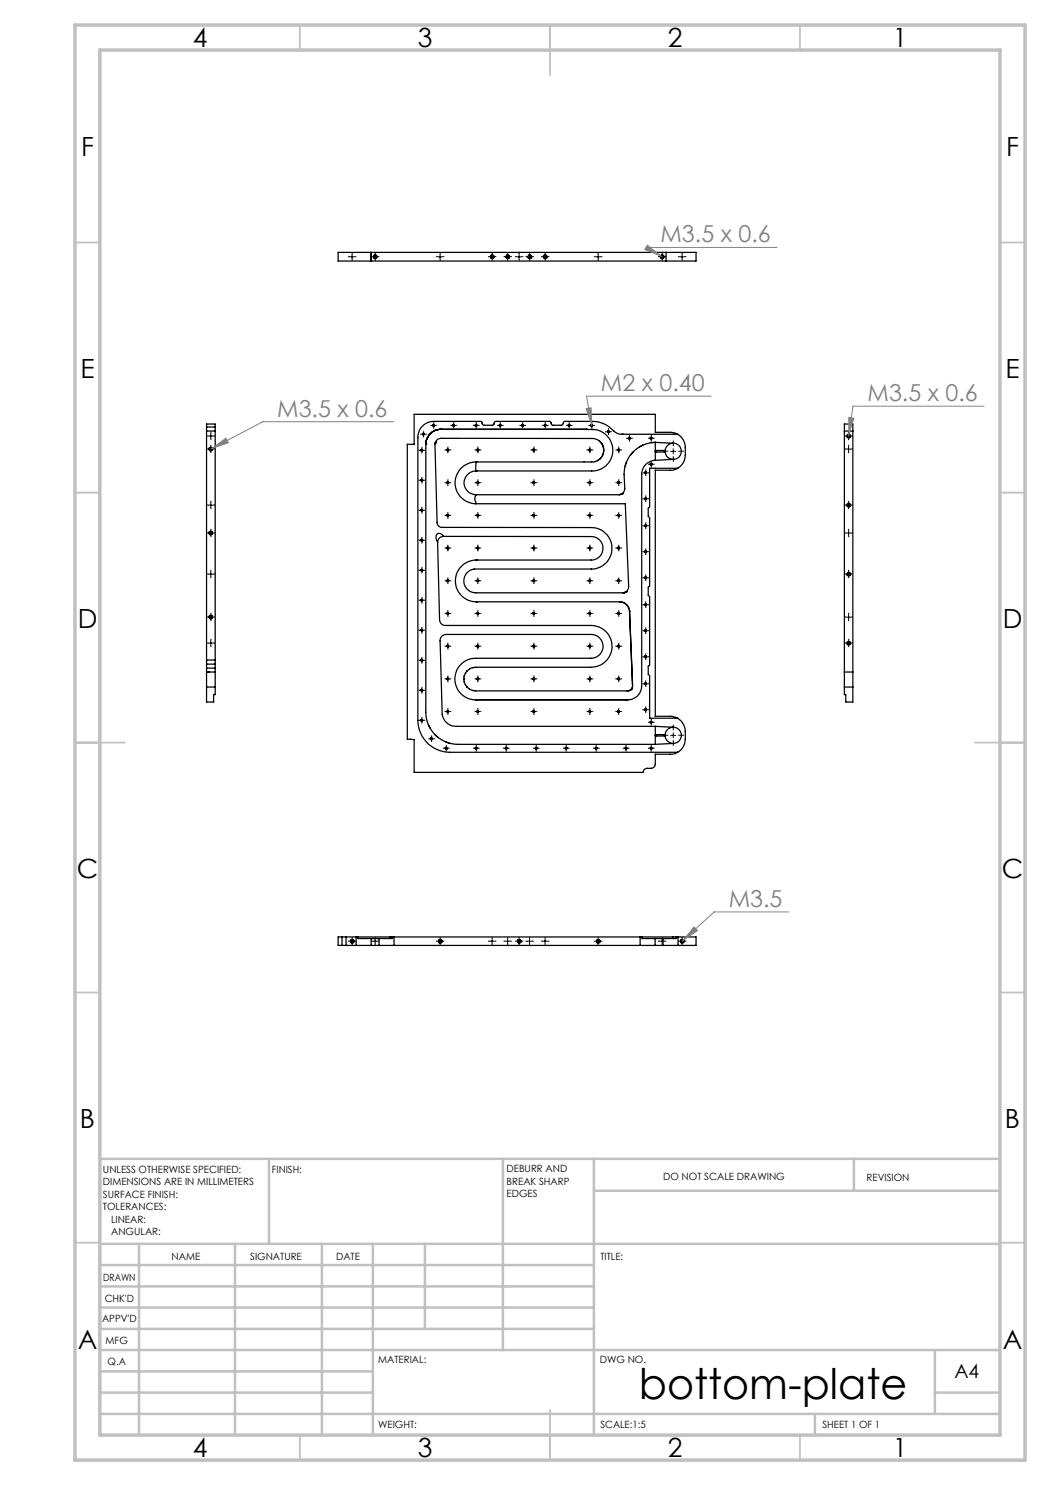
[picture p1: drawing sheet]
<svg xmlns="http://www.w3.org/2000/svg" width="210mm" height="297mm" viewBox="0 0 210 297" stroke-linecap="round" stroke-linejoin="round" font-family="sans-serif">
<g fill="none" stroke="#000" stroke-width=".25">
<path d="M67.6 50.5h71.6v1.7h-71.6zM74.2 50.5v1.7M74.9 51a.34 .34 0 0 1 .4 .2 .34 .34 0 0 1-.1 .4 .34 .34 0 0 1-.5-.1M74.9 51a.36 .36 0 0 1 .5 .2 .36 .36 0 0 1-.2 .5 .36 .36 0 0 1-.5-.2M74.9 51l-.2 .3v.2M98.2 51a.33 .33 0 0 1 .5 .2 .33 .33 0 0 1-.1 .4 .33 .33 0 0 1-.5-.1M98.2 51a.37 .37 0 0 1 .6 .1 .37 .37 0 0 1-.1 .6 .37 .37 0 0 1-.6-.2M98.2 51l-.1 .3v.2M101.4 51a.33 .33 0 0 1 .4 .2 .33 .33 0 0 1-.1 .4 .33 .33 0 0 1-.5-.1M105.8 51a.34 .34 0 0 1 .4 .2 .34 .34 0 0 1-.1 .4 .34 .34 0 0 1-.5-.1M105.8 51a.36 .36 0 0 1 .5 .2 .36 .36 0 0 1-.2 .5 .36 .36 0 0 1-.5-.2M105.8 51l-.2 .3v.2"/>
<path d="M108.9 51a.34 .34 0 0 1 .4 .2 .34 .34 0 0 1-.1 .4 .34 .34 0 0 1-.5-.1M108.9 51a.36 .36 0 0 1 .5 .2 .36 .36 0 0 1-.2 .5 .36 .36 0 0 1-.5-.2M108.9 51l-.2 .3v.2M132.3 51a.33 .33 0 0 1 .4 .2 .33 .33 0 0 1-.1 .4 .33 .33 0 0 1-.5-.1M133.2 50.5v1.7M41.3 86.2h1.7M41.3 85.4h1.7M42.5 89.7a.33 .33 0 0 0-.5-.2 .33 .33 0 0 0-.1 .5 .33 .33 0 0 0 .4 .1M42.5 89.6a.36 .36 0 0 0-.5-.1 .36 .36 0 0 0-.2 .5 .36 .36 0 0 0 .5 .1M42.5 89.6l-.2 .5M84.4 90.2h.1M84.4 96.2h.1"/>
<path d="M84.5 90.1a.19 .19 0 0 0-.2-.2 .19 .19 0 0 0-.1 .2 .19 .19 0 0 0 .2 .1M84.5 90.1a.17 .17 0 0 0-.2-.2 .17 .17 0 0 0-.1 .2 .17 .17 0 0 0 .2 .1M84.5 96.1v-.2a.18 .18 0 0 0-.3 .1 .18 .18 0 0 0 .2 .2M84.5 96.1v-.1a.17 .17 0 0 0-.3 0 .17 .17 0 0 0 .2 .2M84.5 90.1l-.1 .1M84.5 96.1l-.1 .1M84.7 87h.1M84.9 86.9a.18 .18 0 0 0-.2-.3 .18 .18 0 0 0-.2 .2 .18 .18 0 0 0 .2 .2M84.9 86.9a.17 .17 0 0 0-.2-.2 .17 .17 0 0 0-.2 .1 .17 .17 0 0 0 .2 .2M84.9 86.9l-.2 .1M85.2 88.9v53.5a6.4 6.4 0 0 0 6.4 6.5h39.5M85.2 88.9h.1"/>
<path d="M85.2 88.5v.4M85.3 88.1l-.1 .4M85.4 87.7l-.1 .4M85.6 87.3l-.2 .4M85.8 87l-.2 .3M86 86.7l-.2 .3M86.7 86.3l-.7 .4M86.8 85.2h.1M86.9 85.1a.18 .18 0 0 0-.2-.2 .18 .18 0 0 0-.2 .2 .18 .18 0 0 0 .2 .2M86.9 85.1v-.1a.17 .17 0 0 0-.3 0 .17 .17 0 0 0 .1 .3M86.9 85.1l-.2 .2M87 86.1l-.3 .2"/>
<path d="M87 88.6h.1M87 88.7v.1M87.1 88.4h.1M87.4 86l-.4 .1M87.8 85.9l-.4 .1M88.2 85.9a3 3 0 0 0-3 3M88.2 85.9h.1M88.2 85.9h-.4M88.2 85.9h29.1M89.6 96.7h.1M89.6 90.1v.1M89.7 96.6a.19 .19 0 0 0-.1-.3 .19 .19 0 0 0-.2 .2 .19 .19 0 0 0 .2 .2"/>
<path d="M89.7 96.6a.17 .17 0 0 0-.1-.2 .17 .17 0 0 0-.2 .1 .17 .17 0 0 0 .2 .2M89.7 90v-.2a.18 .18 0 0 0-.3 .1 .18 .18 0 0 0 .2 .3M89.7 90a.16 .16 0 0 0-.2-.1 .16 .16 0 0 0-.1 .1 .16 .16 0 0 0 .2 .2M89.7 90l-.1 .2M89.7 96.6l-.1 .1M90.8 85.2h.1M90.9 85.1l-.1-.2a.18 .18 0 0 0-.2 .1 .18 .18 0 0 0 .1 .3M90.9 85.1v-.1a.16 .16 0 0 0-.3 0 .16 .16 0 0 0 .1 .3M90.9 85.1l-.2 .2M95.2 92.4v1.8M95.2 99l-.2 .7 .2 1M95.2 94.2h.1"/>
<path d="M95.2 92.4h23.2a2.35 2.35 0 0 0 2.3-2.4 2.35 2.35 0 0 0-2.4-2.3h-30.1a1.27 1.27 0 0 0-1.2 1.2l.4 15.6a.96 .96 0 0 0 1 1h29.9a4.1 4.1 0 0 1 4.1 4.2 4.1 4.1 0 0 1-4.1 4.1h-23.5a2.39 2.39 0 0 0-2 2.5 2.39 2.39 0 0 0 2.3 2.3h29.4a1.21 1.21 0 0 0 1.2-1.3l-.6-16.6h-29.9M95.2 92.4h.1M95.2 92.4a4.2 4.2 0 0 0-4.2 4.2 4.2 4.2 0 0 0 4.2 4.1M95.2 85.2h.1M95.4 85.1l-.1-.2a.18 .18 0 0 0-.3 .1 .18 .18 0 0 0 .2 .3M95.4 85.1v-.1a.17 .17 0 0 0-.3 0 .17 .17 0 0 0 .1 .3M95.4 85.1l-.2 .2M95.6 96.7h.1M95.6 90.1v.1M95.7 96.6a.18 .18 0 0 0-.1-.3 .18 .18 0 0 0-.2 .2 .18 .18 0 0 0 .2 .2M95.7 96.6a.17 .17 0 0 0-.1-.2 .17 .17 0 0 0-.2 .1 .17 .17 0 0 0 .2 .2M95.7 90v-.2a.18 .18 0 0 0-.3 .1 .18 .18 0 0 0 .2 .3"/>
<path d="M95.7 90a.16 .16 0 0 0-.2-.1 .16 .16 0 0 0-.1 .1 .16 .16 0 0 0 .2 .2M95.7 96.6l-.1 .1M95.7 90l-.1 .2M100.1 85.2h.1M100.2 85.1a.18 .18 0 0 0-.2-.2 .18 .18 0 0 0-.2 .2 .18 .18 0 0 0 .2 .2M100.2 85.1v-.1a.16 .16 0 0 0-.3 0 .16 .16 0 0 0 .1 .3M100.2 85.1l-.2 .2M104.6 85.2h.1M104.7 85.1a.18 .18 0 0 0-.2-.2 .18 .18 0 0 0-.1 .2 .18 .18 0 0 0 .1 .2M104.7 85.1v-.1a.17 .17 0 0 0-.3 0 .17 .17 0 0 0 .1 .3M104.7 85.1l-.2 .2M106.8 96.7h.1"/>
<path d="M106.9 90.1l-.1 .1M106.9 96.6a.18 .18 0 0 0-.1-.3 .18 .18 0 0 0-.2 .2 .18 .18 0 0 0 .2 .2M106.9 96.6a.17 .17 0 0 0-.1-.2 .17 .17 0 0 0-.2 .1 .17 .17 0 0 0 .2 .2M106.9 90a.18 .18 0 0 0-.2-.2 .18 .18 0 0 0-.1 .2 .18 .18 0 0 0 .2 .2M106.9 90a.17 .17 0 0 0-.2-.2 .17 .17 0 0 0-.1 .2 .17 .17 0 0 0 .2 .2M106.9 96.6l-.1 .1M106.9 90l-.1 .2M109.1 85.2h.1M109.2 85.1l-.1-.2a.18 .18 0 0 0-.2 .1 .18 .18 0 0 0 .1 .3M109.2 85.1v-.1a.16 .16 0 0 0-.3 0 .16 .16 0 0 0 .1 .3M109.2 85.1l-.2 .2M113.9 85.2h.1"/>
<path d="M114 85.1l-.1-.2a.19 .19 0 0 0-.3 .1 .19 .19 0 0 0 .2 .3M114 85.1v-.1a.16 .16 0 0 0-.3 0 .16 .16 0 0 0 .1 .3M114 85.1l-.2 .2M117.3 85.9h.1M117.3 85.9h1.3M118 96.7h.1M118 90.1v.1M118.1 96.6a.18 .18 0 0 0-.1-.3 .18 .18 0 0 0-.2 .2 .18 .18 0 0 0 .2 .2M118.1 96.6a.17 .17 0 0 0-.1-.2 .17 .17 0 0 0-.2 .1 .17 .17 0 0 0 .2 .2M118.1 90v-.2a.18 .18 0 0 0-.3 .1 .18 .18 0 0 0 .2 .3M118.1 90a.16 .16 0 0 0-.2-.1 .16 .16 0 0 0-.1 .1 .16 .16 0 0 0 .2 .2M118.1 96.6l-.1 .1"/>
<path d="M118.1 90l-.1 .2M118.4 85.2h.1M118.5 85.1a.18 .18 0 0 0-.2-.2 .18 .18 0 0 0-.2 .2 .18 .18 0 0 0 .3 .2M118.5 85.1v-.1a.17 .17 0 0 0-.3 0 .18 .18 0 0 0 .2 .3M118.5 85.1l-.1 .2M118.6 85.9a4.1 4.1 0 0 1 4 4.2 4.1 4.1 0 0 1-4.2 4.1h-23.2M118.6 85.9h.1M119.1 92.3h-.1M119.7 92l-.2 .1M119.9 88.2a2.33 2.33 0 0 1 0 3.6M121.7 86.5h.1M121.8 86.4a.18 .18 0 0 0-.1-.3 .18 .18 0 0 0-.2 .2 .18 .18 0 0 0 .2 .2"/>
<path d="M121.8 86.4a.17 .17 0 0 0-.1-.2 .17 .17 0 0 0-.2 .1 .17 .17 0 0 0 .2 .2M121.8 86.4l-.1 .1M123.8 90.1v.1M123.8 96.7h.1M123.9 90a.18 .18 0 0 0-.2-.2 .18 .18 0 0 0-.2 .2 .18 .18 0 0 0 .3 .2M123.9 90a.16 .16 0 0 0-.2-.1 .16 .16 0 0 0-.1 .1 .16 .16 0 0 0 .2 .2M123.9 96.6a.18 .18 0 0 0-.2-.3 .18 .18 0 0 0-.2 .2 .18 .18 0 0 0 .3 .2M123.9 96.6a.17 .17 0 0 0-.2-.2 .17 .17 0 0 0-.1 .1 .17 .17 0 0 0 .2 .2M123.9 90l-.1 .2M123.9 96.6l-.1 .1M123.9 98.9v.1M124 98.9h.1"/>
<path d="M124.2 98.8h.1M124.4 98.8h.1M124.4 86.9a2.56 2.56 0 0 1-2.1-1.1 5.5 5.5 0 0 0-3.9-1.5h-5.5l-.4 .6-.2 .2h-1.8l-.5-.8h-10.9l-.5 .8h-1.9l-.5-.8h-9.4a3.2 3.2 0 0 0-3.2 3.2v56.6a6.4 6.4 0 0 0 6.4 6.4h45.5M124.4 86.9h.1M124.4 86.9h11.1M124.5 98.7h.1M125.3 92.5l-.3 .7M125.9 87.8h.1M126 87.7a.18 .18 0 0 0-.1-.3 .18 .18 0 0 0-.2 .2 .18 .18 0 0 0 .2 .2M126 87.7a.16 .16 0 0 0-.1-.2 .16 .16 0 0 0-.2 .2 .16 .16 0 0 0 .2 .1M126 87.7l-.1 .1M126.6 90.4l-.5 .6"/>
<path d="M128.6 89l-.7 .4M129.2 94.7h.1M129.2 99.9h.1M129.3 94.6a.18 .18 0 0 0-.2-.2 .18 .18 0 0 0-.2 .2 .18 .18 0 0 0 .3 .1M129.3 94.6a.16 .16 0 0 0-.2-.2 .16 .16 0 0 0-.1 .2 .16 .16 0 0 0 .2 .1M129.3 99.8a.18 .18 0 0 0-.2-.2 .18 .18 0 0 0-.2 .1 .18 .18 0 0 0 .3 .2M129.3 99.8a.16 .16 0 0 0-.2-.2 .16 .16 0 0 0-.1 .2l.2 .1M129.3 99.8l-.1 .1M129.3 94.6l-.1 .1M130.3 87.8h.1M130.3 93h.1M130.4 92.8a.18 .18 0 0 0-.2-.1 .18 .18 0 0 0-.2 .2 .18 .18 0 0 0 .2 .1"/>
<path d="M130.4 92.8a.16 .16 0 0 0-.2-.1 .16 .16 0 0 0-.1 .2 .16 .16 0 0 0 .1 .1M130.4 87.7a.18 .18 0 0 0-.2-.3 .18 .18 0 0 0-.2 .2 .18 .18 0 0 0 .2 .2M130.4 87.7a.16 .16 0 0 0-.2-.2 .16 .16 0 0 0-.1 .2l.1 .1M130.4 92.8l-.2 .2M130.4 87.7l-.2 .1M131 88.5h-.8M131 88.5a6.4 6.4 0 0 0-6.2 6.4l.2 2.9a1.28 1.28 0 0 1-1.2 1.2h-28.6a2.38 2.38 0 0 1-2.4-2.4 2.38 2.38 0 0 1 2.4-2.4M131 88.5l.1 3.6M131 88.5l3.5 .1M133 90.1v.3M133 90.1l-1.9 .1v.2h1.9M133 90.4a1.57 1.57 0 0 0 1.7 1.5"/>
<path d="M134.5 88.6a1.61 1.61 0 0 1 1.7 1.6 1.61 1.61 0 0 1-1.5 1.7M134.5 88.6a1.57 1.57 0 0 0-1.5 1.5M134.7 91.9l-3.7 .2a2.77 2.77 0 0 0-2.7 2.8v42.3a2.77 2.77 0 0 1-2.8 2.8M135.5 86.9l-1.3-.4h-3.1v-3.6h-48.3v6h-1.3v58.9l1.3 .1v6.6h45.9a.78 .78 0 0 1 .7-.8h.8a.85 .85 0 0 0 .9-.8v-2.1h3.3l1.1-.3M135.5 93.7l-1.1 .3h-3.3v49.3h3.1l1.3 .3M135.5 86.9a3.1 3.1 0 0 1 1.6 2.6 5.6 5.6 0 0 1-.3 2.7l-.6 1-.7 .5M135.5 93.7h-5.6v7.6l-.3 .4v1.6l.3 .3v13.6l-.3 .3v1.6l.3 .3v13.6l-.3 .3v1.6l.3 .2v8.5h5.6M168.9 86.2h1.7M169.5 86.9a.33 .33 0 0 1 .5 .2 .33 .33 0 0 1-.1 .4 .33 .33 0 0 1-.5-.2M42.5 106.5a.32 .32 0 0 0-.5-.2 .32 .32 0 0 0-.1 .4 .32 .32 0 0 0 .4 .2M42.5 106.5a.36 .36 0 0 0-.5-.2 .36 .36 0 0 0-.2 .5 .36 .36 0 0 0 .5 .1M42.5 106.5l-.2 .4"/>
<path d="M84.5 114.2h-.1M84.5 108.2h-.1M84.5 102.2h-.1M84.5 114a.18 .18 0 0 0-.2-.1 .18 .18 0 0 0-.1 .2 .18 .18 0 0 0 .2 .1M84.5 114a.17 .17 0 0 0-.2-.1 .17 .17 0 0 0-.1 .2 .17 .17 0 0 0 .2 .1M84.5 108.1v-.2a.18 .18 0 0 0-.3 .1 .18 .18 0 0 0 .2 .2M84.5 108.1v-.1a.17 .17 0 0 0-.2-.1 .17 .17 0 0 0-.1 .2 .17 .17 0 0 0 .2 .1M84.5 102.1v-.2a.18 .18 0 0 0-.3 .1 .18 .18 0 0 0 .2 .2M84.5 102.1v-.1a.17 .17 0 0 0-.3 0 .17 .17 0 0 0 .2 .2M84.5 102.1l-.1 .1M84.5 108.1l-.1 .1M84.5 114l-.1 .2"/>
<path d="M87.5 108.5l.4 15.4a1.15 1.15 0 0 0 1.2 1.2h29.2a4.2 4.2 0 0 1 4.1 4.3 4.2 4.2 0 0 1-4.3 4.1h-23a2.36 2.36 0 0 0-2.3 2.3 2.36 2.36 0 0 0 2.3 2.4h30.3a1.04 1.04 0 0 0 1.1-1.2l-.6-14.7M88.7 107.3a1.2 1.2 0 0 0-1.2 1.2M88.7 107.3h29.6a2.35 2.35 0 0 1 2.3 2.4 2.35 2.35 0 0 1-2.4 2.3h-23M88.7 107.3a.86 .86 0 0 0-1.3-.4 1.25 1.25 0 0 0 .1 1.6M89.6 103.2h.1M89.6 116.3h.1M89.6 109.7v.1M89.7 103.1v-.2a.18 .18 0 0 0-.3 .1 .18 .18 0 0 0 .2 .3M89.7 103.1v-.1a.16 .16 0 0 0-.3 0 .18 .18 0 0 0 .2 .3M89.7 109.6a.19 .19 0 0 0-.1-.2 .19 .19 0 0 0-.2 .2 .19 .19 0 0 0 .2 .2M89.7 109.6a.16 .16 0 0 0-.2-.1 .16 .16 0 0 0-.1 .1 .16 .16 0 0 0 .2 .2M89.7 116.2a.19 .19 0 0 0-.1-.3 .19 .19 0 0 0-.2 .2 .19 .19 0 0 0 .2 .2"/>
<path d="M89.7 116.2a.16 .16 0 0 0-.1-.2 .16 .16 0 0 0-.2 .1 .16 .16 0 0 0 .2 .2M89.7 109.6l-.1 .2M89.7 116.2l-.1 .1M89.7 103.1l-.1 .2M95.2 112h.1M95.2 112a4.2 4.2 0 0 0-4.1 4.2 4.2 4.2 0 0 0 4.1 4.2M95.6 103.2h.1M95.6 116.3h.1M95.6 109.7v.1M95.7 103.1a.18 .18 0 0 0-.1-.2 .18 .18 0 0 0-.2 .2 .18 .18 0 0 0 .2 .2M95.7 103.1v-.1a.16 .16 0 0 0-.3 0 .18 .18 0 0 0 .2 .3M95.7 116.2a.18 .18 0 0 0-.1-.2 .18 .18 0 0 0-.2 .1 .18 .18 0 0 0 .2 .2"/>
<path d="M95.7 116.2a.16 .16 0 0 0-.1-.2 .16 .16 0 0 0-.2 .1 .16 .16 0 0 0 .2 .2M95.7 109.6a.18 .18 0 0 0-.1-.2 .18 .18 0 0 0-.2 .2 .18 .18 0 0 0 .2 .2M95.7 109.6a.16 .16 0 0 0-.2-.1 .16 .16 0 0 0-.1 .1 .16 .16 0 0 0 .2 .2M95.7 109.6l-.1 .2M95.7 103.1l-.1 .2M95.7 116.2l-.1 .1M106.8 103.2h.1M106.8 116.3h.1M106.8 109.8h.1M106.9 103.1v-.2a.18 .18 0 0 0-.3 .1 .18 .18 0 0 0 .2 .3M106.9 103.1v-.1a.17 .17 0 0 0-.3 0 .18 .18 0 0 0 .2 .3M106.9 116.2a.18 .18 0 0 0-.1-.2 .18 .18 0 0 0-.2 .1 .18 .18 0 0 0 .2 .2"/>
<path d="M106.9 116.2a.16 .16 0 0 0-.1-.2 .16 .16 0 0 0-.2 .2 .16 .16 0 0 0 .2 .1M106.9 109.6a.18 .18 0 0 0-.2-.2 .18 .18 0 0 0-.1 .2 .18 .18 0 0 0 .2 .2M106.9 109.6a.17 .17 0 0 0-.2-.1 .17 .17 0 0 0-.1 .1 .17 .17 0 0 0 .2 .2M106.9 109.6l-.1 .2M106.9 103.1l-.1 .2M106.9 116.2l-.1 .1M118 103.2h.1M118 116.3h.1M118 109.7v.1M118.1 103.1a.18 .18 0 0 0-.1-.2 .18 .18 0 0 0-.2 .2 .18 .18 0 0 0 .2 .2M118.1 103.1v-.1a.16 .16 0 0 0-.3 0 .18 .18 0 0 0 .2 .3M118.1 116.2a.18 .18 0 0 0-.1-.2 .18 .18 0 0 0-.2 .1 .18 .18 0 0 0 .2 .2"/>
<path d="M118.1 116.2a.16 .16 0 0 0-.1-.2 .16 .16 0 0 0-.2 .1 .16 .16 0 0 0 .2 .2M118.1 109.6a.18 .18 0 0 0-.1-.2 .18 .18 0 0 0-.2 .2 .18 .18 0 0 0 .2 .2M118.1 109.6a.16 .16 0 0 0-.2-.1 .16 .16 0 0 0-.1 .1 .16 .16 0 0 0 .2 .2M118.1 109.6l-.1 .2M118.1 103.1l-.1 .2M118.1 116.2l-.1 .1M123.8 109.8h.1M123.8 116.3h.1M123.8 103.2h.1M123.9 103.1l-.1-.2-.3 .1 .3 .3M123.9 103.1v-.1a.17 .17 0 0 0-.3 0 .18 .18 0 0 0 .2 .3M123.9 109.6a.18 .18 0 0 0-.2-.2 .18 .18 0 0 0-.2 .2 .18 .18 0 0 0 .3 .2"/>
<path d="M123.9 109.6a.17 .17 0 0 0-.2-.1 .17 .17 0 0 0-.1 .1 .17 .17 0 0 0 .2 .2M123.9 116.2a.18 .18 0 0 0-.2-.2 .18 .18 0 0 0-.2 .1 .18 .18 0 0 0 .3 .2M123.9 116.2a.16 .16 0 0 0-.2-.2 .16 .16 0 0 0-.1 .2 .16 .16 0 0 0 .2 .1M123.9 103.1l-.1 .2M123.9 109.6l-.1 .2M123.9 116.2l-.1 .1M124.7 118.6h.1M124.8 118.5h.1M125 118.5h.1M125.1 118.4h.1M125.2 118.3h.1M129.2 105.3h.1"/>
<path d="M129.2 115.7h.1M129.2 110.5h.1M129.3 105.2a.19 .19 0 0 0-.2-.2 .19 .19 0 0 0-.2 .2 .19 .19 0 0 0 .3 .1M129.3 105.2a.17 .17 0 0 0-.2-.2 .17 .17 0 0 0-.1 .2l.2 .1M129.3 110.3a.18 .18 0 0 0-.2-.1 .18 .18 0 0 0-.2 .2 .18 .18 0 0 0 .3 .1M129.3 110.3a.17 .17 0 0 0-.2-.1 .17 .17 0 0 0-.1 .2 .17 .17 0 0 0 .2 .1M129.3 115.6a.18 .18 0 0 0-.2-.2 .18 .18 0 0 0-.2 .1 .18 .18 0 0 0 .3 .2M129.3 115.6a.16 .16 0 0 0-.2-.2 .16 .16 0 0 0-.1 .2 .16 .16 0 0 0 .2 .1M129.3 115.6l-.1 .1M129.3 110.3l-.1 .2M129.3 105.2l-.1 .1M169.5 114.5a.33 .33 0 0 1 .5 .2 .33 .33 0 0 1-.1 .4 .33 .33 0 0 1-.5-.1"/>
<path d="M169.5 100.7a.34 .34 0 0 1 .5 .2 .34 .34 0 0 1-.1 .4 .34 .34 0 0 1-.5-.1M41.3 132v.8M41.3 133.6v.8M41.3 137.4v3h1.4v-1.5h.3v-1.5M41.3 132h1.7M41.3 132v-47.2h1.7v47.2M41.3 132.8v.8M41.3 134.4v3M41.3 132.8h1.7M41.3 133.6h1.7M41.3 134.4h1.7M41.3 137.4h1.7"/>
<path d="M41.6 134.4h.1M42.5 123.3a.33 .33 0 0 0-.5-.2 .33 .33 0 0 0-.1 .5 .33 .33 0 0 0 .4 .1M42.5 123.3a.37 .37 0 0 0-.5-.2 .37 .37 0 0 0-.2 .5 .37 .37 0 0 0 .5 .1M42.5 123.3l-.2 .4M43 132v.8M43 133.6v.8M43 132.8v.8M43 134.4v3M84.4 132.2h.1M84.4 138.2h.1M84.5 126.2h-.1M84.5 120.2h-.1"/>
<path d="M84.5 126a.18 .18 0 0 0-.2-.1 .18 .18 0 0 0-.1 .2 .18 .18 0 0 0 .2 .1M84.5 126a.17 .17 0 0 0-.2-.1 .17 .17 0 0 0-.1 .2 .17 .17 0 0 0 .2 .1M84.5 132.1a.18 .18 0 0 0-.1-.2 .18 .18 0 0 0-.2 .2 .18 .18 0 0 0 .2 .1M84.5 132.1a.17 .17 0 0 0-.1-.2 .17 .17 0 0 0-.2 .2 .17 .17 0 0 0 .2 .1M84.5 138.1a.18 .18 0 0 0-.1-.2 .18 .18 0 0 0-.2 .2 .18 .18 0 0 0 .2 .1M84.5 138.1a.17 .17 0 0 0-.1-.2 .17 .17 0 0 0-.2 .2 .17 .17 0 0 0 .2 .1M84.5 120a.18 .18 0 0 0-.2-.1 .18 .18 0 0 0-.1 .2 .18 .18 0 0 0 .2 .1M84.5 120a.17 .17 0 0 0-.2-.1 .17 .17 0 0 0-.1 .2 .17 .17 0 0 0 .2 .1M84.5 138.1l-.1 .1M84.5 120l-.1 .2M84.5 126l-.1 .2M84.5 132.1l-.1 .1"/>
<path d="M89.6 135.9h.1M89.6 129.4h.1M89.6 122.8v.1M89.7 135.8a.2 .2 0 0 0-.1-.2 .2 .2 0 0 0-.2 .2 .2 .2 0 0 0 .2 .2M89.7 135.8a.17 .17 0 0 0-.1-.2 .17 .17 0 0 0-.2 .2 .17 .17 0 0 0 .2 .2M89.7 129.3a.19 .19 0 0 0-.1-.3 .19 .19 0 0 0-.2 .2 .19 .19 0 0 0 .2 .2M89.7 129.3a.17 .17 0 0 0-.1-.2 .17 .17 0 0 0-.2 .1 .17 .17 0 0 0 .2 .2M89.7 122.7v-.1a.18 .18 0 0 0-.3 0 .18 .18 0 0 0 .2 .3M89.7 122.7v-.1a.16 .16 0 0 0-.3 0 .18 .18 0 0 0 .2 .3M89.7 129.3l-.1 .1M89.7 135.8l-.1 .2M89.7 122.7l-.1 .2"/>
<path d="M92.8 135.7v.2M92.9 136.3v.2M92.9 135.1v.2M93.1 136.9v.2M93.1 134.6v.1M93.4 137.4l.1 .1M93.5 134.1l-.1 .1M93.9 137.8l.1 .1M94 133.7l-.1 .1M94.5 133.5h.1M94.5 138.1h.1M95.1 140a4.2 4.2 0 0 1-4.1-4.2 4.2 4.2 0 0 1 4.1-4.1h23.2a2.38 2.38 0 0 0 2.3-2.4 2.38 2.38 0 0 0-2.3-2.4h-29.1a1.2 1.2 0 0 0-1.2 1.2l.4 14.8a2.84 2.84 0 0 0 2.9 2.4h39.8"/>
<path d="M95.1 140h30.4M95.2 120.4h.1M95.2 120.4h28.7M95.6 129.4h.1M95.6 135.9h.1M95.6 122.8v.1M95.7 129.3a.18 .18 0 0 0-.1-.3 .18 .18 0 0 0-.2 .2 .18 .18 0 0 0 .2 .2M95.7 129.3a.17 .17 0 0 0-.1-.2 .17 .17 0 0 0-.2 .1 .17 .17 0 0 0 .2 .2M95.7 122.7a.18 .18 0 0 0-.1-.2 .18 .18 0 0 0-.2 .2 .18 .18 0 0 0 .2 .2M95.7 122.7v-.1a.16 .16 0 0 0-.3 0 .18 .18 0 0 0 .2 .3M95.7 135.8a.19 .19 0 0 0-.1-.2 .19 .19 0 0 0-.2 .2 .19 .19 0 0 0 .2 .2M95.7 135.8a.17 .17 0 0 0-.1-.2 .17 .17 0 0 0-.2 .2 .17 .17 0 0 0 .2 .2"/>
<path d="M95.7 129.3l-.1 .1M95.7 122.7l-.1 .2M95.7 135.8l-.1 .2M106.8 129.4h.1M106.8 135.9h.1M106.8 122.8v.1M106.9 129.3a.18 .18 0 0 0-.1-.3 .18 .18 0 0 0-.2 .2 .18 .18 0 0 0 .2 .2M106.9 129.3a.17 .17 0 0 0-.1-.2 .17 .17 0 0 0-.2 .1 .17 .17 0 0 0 .2 .2M106.9 122.7v-.1a.18 .18 0 0 0-.3 .1 .18 .18 0 0 0 .2 .2M106.9 122.7v-.1a.17 .17 0 0 0-.3 0 .18 .18 0 0 0 .2 .3M106.9 135.8a.19 .19 0 0 0-.2-.2 .19 .19 0 0 0-.1 .2 .19 .19 0 0 0 .2 .2M106.9 135.8a.17 .17 0 0 0-.2-.2 .17 .17 0 0 0-.1 .2 .17 .17 0 0 0 .2 .2"/>
<path d="M106.9 129.3l-.1 .1M106.9 122.7l-.1 .2M106.9 135.8l-.1 .2M118 129.4h.1M118 135.9h.1M118 122.8v.1M118.1 129.3a.18 .18 0 0 0-.1-.3 .18 .18 0 0 0-.2 .2 .18 .18 0 0 0 .2 .2M118.1 129.3a.17 .17 0 0 0-.1-.2 .17 .17 0 0 0-.2 .1 .17 .17 0 0 0 .2 .2M118.1 122.7a.18 .18 0 0 0-.1-.2 .18 .18 0 0 0-.2 .2 .18 .18 0 0 0 .2 .2M118.1 122.7v-.1a.16 .16 0 0 0-.3 0 .18 .18 0 0 0 .2 .3M118.1 135.8a.19 .19 0 0 0-.1-.2 .19 .19 0 0 0-.2 .2 .19 .19 0 0 0 .2 .2M118.1 135.8a.17 .17 0 0 0-.1-.2 .17 .17 0 0 0-.2 .2 .17 .17 0 0 0 .2 .2"/>
<path d="M118.1 129.3l-.1 .1M118.1 122.7l-.1 .2M118.1 135.8l-.1 .2M123.8 129.4h.1M123.8 135.9h.1M123.8 122.8v.1M123.9 129.3a.18 .18 0 0 0-.2-.3 .18 .18 0 0 0-.2 .2 .18 .18 0 0 0 .3 .2M123.9 129.3a.17 .17 0 0 0-.2-.2 .17 .17 0 0 0-.1 .1 .17 .17 0 0 0 .2 .2M123.9 135.8a.19 .19 0 0 0-.2-.2 .19 .19 0 0 0-.2 .2 .19 .19 0 0 0 .3 .2M123.9 135.8a.17 .17 0 0 0-.2-.2 .17 .17 0 0 0-.1 .2 .17 .17 0 0 0 .2 .2M123.9 122.7l-.1-.1a.18 .18 0 0 0-.3 .1 .18 .18 0 0 0 .3 .2M123.9 122.7v-.1a.17 .17 0 0 0-.3 0 .18 .18 0 0 0 .2 .3"/>
<path d="M123.9 122.7l-.1 .2M123.9 129.3l-.1 .1M123.9 135.8l-.1 .2M123.9 120.4a1.99 1.99 0 0 1 2 1.9M123.9 120.4h.1M125.2 139.9l.3 .1M125.5 139.9l-30.4 .1M125.8 138.1l-.2 .1M125.9 122.3h.1M126.5 137.4l-.1 .5-.5 .2M126.5 137.2v.1M129.2 136.9h.1"/>
<path d="M129.2 121.1h.1M129.2 131.5h.1M129.2 126.3h.1M129.3 136.8a.18 .18 0 0 0-.2-.2 .18 .18 0 0 0-.2 .1 .18 .18 0 0 0 .3 .2M129.3 136.8a.16 .16 0 0 0-.2-.2 .16 .16 0 0 0-.1 .2 .16 .16 0 0 0 .2 .1M129.3 121v-.1a.17 .17 0 0 0-.2-.1 .17 .17 0 0 0-.1 .2 .17 .17 0 0 0 .2 .1M129.3 121a.16 .16 0 0 0-.2-.2 .16 .16 0 0 0-.1 .2 .16 .16 0 0 0 .2 .1M129.3 131.4a.18 .18 0 0 0-.2-.2 .18 .18 0 0 0-.2 .1 .18 .18 0 0 0 .3 .2M129.3 131.4a.17 .17 0 0 0-.2-.2 .17 .17 0 0 0-.1 .2 .17 .17 0 0 0 .2 .1M129.3 126.1a.18 .18 0 0 0-.2-.1 .18 .18 0 0 0-.2 .2 .18 .18 0 0 0 .3 .1M129.3 126.1a.17 .17 0 0 0-.2-.1 .17 .17 0 0 0-.1 .2 .17 .17 0 0 0 .2 .1M129.3 136.8l-.1 .1"/>
<path d="M129.3 131.4l-.1 .1M129.3 126.1l-.1 .2M129.3 121l-.1 .1M168.9 137.4v1.5h.3v1.5h1.4v-3M168.9 134.4h1.7M168.9 137.4h1.7M168.9 137.4v-52.6h1.7v52.6M169.5 128.3a.33 .33 0 0 1 .5 .1 .33 .33 0 0 1-.1 .5 .33 .33 0 0 1-.5-.1M169.5 128.3a.35 .35 0 0 1 .5 .1 .35 .35 0 0 1-.1 .5 .35 .35 0 0 1-.5-.1M169.5 128.3l-.1 .3v.2M84.4 144.2h.1M84.5 144.1a.18 .18 0 0 0-.1-.2 .18 .18 0 0 0-.2 .1 .18 .18 0 0 0 .2 .2"/>
<path d="M84.5 144.1a.17 .17 0 0 0-.1-.2 .17 .17 0 0 0-.2 .2 .17 .17 0 0 0 .2 .1M84.5 144.1l-.1 .1M85.7 144.9l.3 .8M86.3 147.9h.1M86.5 147.8a.18 .18 0 0 0-.2-.2 .18 .18 0 0 0-.2 .2 .18 .18 0 0 0 .2 .1M86.5 147.8a.17 .17 0 0 0-.2-.2 .17 .17 0 0 0-.2 .2 .17 .17 0 0 0 .2 .1M86.5 147.8l-.2 .1M87 147l.7 .5M89.1 148.4l.8 .3M89.3 149.8h.1M89.4 149.6a.18 .18 0 0 0-.2-.1 .18 .18 0 0 0-.2 .2 .18 .18 0 0 0 .3 .1M89.4 149.6a.17 .17 0 0 0-.2-.1 .17 .17 0 0 0-.1 .2 .17 .17 0 0 0 .2 .1"/>
<path d="M89.4 149.6l-.1 .2M89.6 142.5h.1M89.7 142.3l-.2-.2a.18 .18 0 0 0-.1 .2 .18 .18 0 0 0 .2 .2M89.7 142.3a.16 .16 0 0 0-.2-.1 .16 .16 0 0 0-.1 .1 .16 .16 0 0 0 .2 .2M89.7 142.3l-.1 .2M95.3 149.8h.1M95.4 149.6a.18 .18 0 0 0-.2-.1 .18 .18 0 0 0-.2 .2 .18 .18 0 0 0 .2 .1M95.4 149.6a.16 .16 0 0 0-.2-.1 .16 .16 0 0 0-.1 .2 .16 .16 0 0 0 .1 .1M95.4 149.6l-.2 .2M95.6 142.4v.1M95.7 142.3l-.1-.2-.2 .1v.2l.2 .1M95.7 142.3a.16 .16 0 0 0-.2-.1 .16 .16 0 0 0-.1 .1 .16 .16 0 0 0 .2 .2"/>
<path d="M95.7 142.3l-.1 .2M101.3 149.8h.1M101.4 149.6a.18 .18 0 0 0-.2-.1 .18 .18 0 0 0-.2 .2 .18 .18 0 0 0 .2 .1M101.4 149.6a.16 .16 0 0 0-.2-.1 .16 .16 0 0 0-.1 .2 .16 .16 0 0 0 .1 .1M101.4 149.6l-.2 .2M106.9 142.4l-.1 .1M106.9 142.3a.18 .18 0 0 0-.2-.2 .18 .18 0 0 0-.1 .2 .18 .18 0 0 0 .2 .2M106.9 142.3a.17 .17 0 0 0-.2-.1 .17 .17 0 0 0-.1 .1 .17 .17 0 0 0 .2 .2M106.9 142.3l-.1 .2M107.3 149.8h.1M107.4 149.6a.18 .18 0 0 0-.2-.1 .18 .18 0 0 0-.2 .2 .18 .18 0 0 0 .2 .1M107.4 149.6a.16 .16 0 0 0-.2-.1 .16 .16 0 0 0-.1 .2 .16 .16 0 0 0 .1 .1"/>
<path d="M107.4 149.6l-.2 .2M113.3 149.8h.1M113.4 149.6a.19 .19 0 0 0-.2-.2 .19 .19 0 0 0-.2 .2 .19 .19 0 0 0 .2 .2M113.4 149.6a.16 .16 0 0 0-.2-.1 .16 .16 0 0 0-.1 .2 .16 .16 0 0 0 .1 .1M113.4 149.6l-.2 .2M118 142.4v.1M118.1 142.3l-.1-.2-.2 .1v.2l.2 .1M118.1 142.3a.16 .16 0 0 0-.2-.1 .16 .16 0 0 0-.1 .1 .16 .16 0 0 0 .2 .2M118.1 142.3l-.1 .2M119.3 149.8h.1M119.4 149.6a.18 .18 0 0 0-.2-.1 .18 .18 0 0 0-.1 .1 .18 .18 0 0 0 .1 .2M119.4 149.6a.16 .16 0 0 0-.2-.1 .16 .16 0 0 0-.1 .2 .16 .16 0 0 0 .1 .1"/>
<path d="M119.4 149.6l-.2 .2M123.8 142.4v.1M123.9 142.3l-.2-.2a.18 .18 0 0 0-.2 .2 .18 .18 0 0 0 .2 .2M123.9 142.3a.17 .17 0 0 0-.3-.1 .17 .17 0 0 0 .1 .3M123.9 142.3l-.2 .2M125.3 149.8h-.1M125.4 149.6a.18 .18 0 0 0-.2-.1 .18 .18 0 0 0-.2 .1 .18 .18 0 0 0 .2 .2M125.4 149.6a.17 .17 0 0 0-.3-.1 .17 .17 0 0 0 .1 .3M125.4 149.6l-.2 .2M129.2 142.1h.1M129.3 142a.18 .18 0 0 0-.2-.2 .18 .18 0 0 0-.2 .2 .18 .18 0 0 0 .3 .1M129.3 142v-.1a.17 .17 0 0 0-.3 0 .17 .17 0 0 0 .2 .2"/>
<path d="M129.3 142l-.1 .1M130.3 144.6h.1M130.3 149.8h.1M130.4 144.5a.18 .18 0 0 0-.2-.2 .18 .18 0 0 0-.2 .2 .18 .18 0 0 0 .2 .1M130.4 144.5v-.1a.16 .16 0 0 0-.3 0 .16 .16 0 0 0 .1 .2M130.4 149.6a.18 .18 0 0 0-.2-.1 .18 .18 0 0 0-.2 .2 .18 .18 0 0 0 .2 .1M130.4 149.6a.16 .16 0 0 0-.2-.1 .16 .16 0 0 0-.1 .2 .16 .16 0 0 0 .1 .1M130.4 149.6l-.2 .2M130.4 144.5l-.2 .1M131.1 145.3v3.6M131.1 145.3l3.4 .1M133 146.9v.3"/>
<path d="M133 146.9l-1.9 .1v.2h1.9M133 147.2a1.64 1.64 0 0 0 1.6 1.5M134.5 145.4a1.63 1.63 0 0 1 1.8 1.7 1.63 1.63 0 0 1-1.7 1.6M134.5 145.4a1.65 1.65 0 0 0-1.5 1.5M134.6 148.7l-3.5 .2M135.5 143.6a3.2 3.2 0 0 1 1.6 2.7 5.4 5.4 0 0 1-.3 2.7l-.6 1-.7 .5M68.4 187.4h.8M68.4 189.1h.8M68.4 187.4h-.8v1.7h.8M68.4 187.4v1.7M69.2 189.1h2M69.2 187.4v1.7"/>
<path d="M69.2 187.4h2M70.2 188a.32 .32 0 0 1 .5 .1 .32 .32 0 0 1-.1 .4 .32 .32 0 0 1-.5-.1M70.2 188a.36 .36 0 0 1 .6 0 .36 .36 0 0 1-.2 .6 .36 .36 0 0 1-.5-.2M70.2 188l-.1 .4M71.2 187.4h.4M71.2 189.1h3M71.2 187.4v1.7M71.6 187.4v.3h2.6M71.6 187.4h6.4M74.2 187.7v1.4M74.2 187.7h1.6M74.2 189.1h1.6"/>
<path d="M75.8 189.1h3M75.8 187.7v1.4M78 187.4h.4M78 187.4v.3M78.4 187.4h.4M78.4 187.4v.3h-2.6M78.8 189.1h49.2M78.8 187.4v1.7M78.8 187.4h49.2M87.8 188a.32 .32 0 0 1 .5 .1 .32 .32 0 0 1-.1 .4 .32 .32 0 0 1-.5-.1M87.8 188a.36 .36 0 0 1 .6 0 .36 .36 0 0 1-.2 .6 .36 .36 0 0 1-.5-.2M87.8 188l-.1 .4"/>
<path d="M103.6 188a.33 .33 0 0 1 .5 .1 .33 .33 0 0 1-.1 .4 .33 .33 0 0 1-.5-.1M119.5 188a.33 .33 0 0 1 .4 .1 .33 .33 0 0 1-.1 .4 .33 .33 0 0 1-.5-.1M128 187.4h.4M128 189.1h3M128 187.4v1.7M128.4 187.4v.3h2.6M128.4 187.4h6.2M131 187.7h1.6M131 189.1h1.6M131 187.7v1.4M132.6 189.1h3M132.6 187.7v1.4"/>
<path d="M134.6 187.4h.6M134.6 187.4v.3M135.2 187.4h.4M135.2 187.4v.3h-2.6M135.6 187.4h3.6v1.7h-3.6M135.6 187.4v1.7M136.2 188a.32 .32 0 0 1 .5 .1 .32 .32 0 0 1-.1 .4 .32 .32 0 0 1-.5-.1M136.2 188a.36 .36 0 0 1 .6 0 .36 .36 0 0 1-.2 .6 .36 .36 0 0 1-.5-.2M136.2 188l-.1 .4"/>
<circle cx="101.6" cy="51.3" r=".35"/>
<circle cx="132.5" cy="51.4" r=".37"/>
<circle cx="169.8" cy="87.2" r=".36"/>
<circle cx="169.8" cy="114.8" r=".35"/>
<circle cx="169.8" cy="101" r=".36"/>
<circle cx="103.9" cy="188.2" r=".36"/>
<circle cx="119.7" cy="188.2" r=".36"/>
</g>
<g fill="none" stroke="#808080" stroke-width=".2">
<path d="M129.5 49l2.6 2.1-3.1-1.2zM132.1 51.1l.3 .3M155.4 49.5h-26.2l2.9 1.6M142.2 79.2h-24.9l1 5.7M42.5 89.6l2.7-2 .5 .9zM42.5 89.6l-.3 .2M78.8 84.3h-26.2l-10.1 5.3M117.2 81.7l1-.1 .1 3.3zM118.3 84.9l.1 .2M169.8 83.5l1 .1-1 3.2zM169.8 86.8l-.1 .4M196.8 81.2h-26.2l-.8 5.6"/>
<path d="M136.7 188l-.3 .2M138.8 185.4l.7 .7-2.8 1.9zM157.8 182.4h-15l-6.1 5.6"/>
</g>
<g fill="none" stroke="#000" stroke-width=".2" stroke-dasharray="15.2 1.3 1.3 1.3" stroke-linecap="butt">
<path d="M69.9 51.3h-.3M70.4 50.8v-.3M70.4 51.8v.4M70.9 51.3h.4M74.5 51.3h-.3M75 50.8v-.3M75 51.8v.4M75.5 51.3h.4M87.5 51.3h-.3M88 50.8v-.3M88 51.8v.4M88.5 51.3h.4"/>
<path d="M97.9 51.3h-.3M98.4 50.8v-.3M98.4 51.8v.4M98.9 51.3h.4M101 51.3h-.3M101.5 50.8v-.3M101.5 51.8v.4M102 51.3h.4M103.3 51.3h-.3M103.8 50.8v-.3M103.8 51.8v.4M104.3 51.3h.4"/>
<path d="M105.4 51.3h-.3M105.9 50.8v-.3M105.9 51.8v.4M106.4 51.3h.4M108.5 51.3h-.3M109 50.8v-.3M109 51.8v.4M109.5 51.3h.4M119.1 51.3h-.3M119.6 50.8v-.3M119.6 51.8v.4M120.1 51.3h.4"/>
<path d="M131.9 51.3h-.3M132.4 50.8v-.3M132.4 51.8v.4M132.9 51.3h.4M135.9 51.3h-.3M136.4 50.8v-.3M136.4 51.8v.4M136.9 51.3h.4M41.7 87.2h-.3M41.7 89.8h-.3M42.2 86.7v-.3M42.2 87.7v.3"/>
<path d="M42.2 89.3v-.3M42.2 90.3v.3M42.7 87.2h.3M42.7 89.8h.3M83.9 90h-.2M83.9 96h-.2M84.2 86.8h-.1M84.4 89.5v-.1M84.4 90.5v.2M84.4 95.5v-.1M84.4 96.5v.2M84.7 86.3v-.1"/>
<path d="M84.7 87.3v.2M84.9 90h.1M84.9 96h.1M85.2 86.8h.2M86.3 85.1h-.2M86.8 84.6v-.2M86.8 85.6v.1M87.3 85.1h.1M89.1 90h-.2M89.1 96.5h-.2M89.6 89.5v-.2M89.6 90.5v.1"/>
<path d="M89.6 96v-.1M89.6 97v.2M90.1 90h.1M90.1 96.5h.1M90.3 85.1h-.2M90.8 84.6v-.2M90.8 85.6v.1M91.3 85.1h.1M94.8 85.1h-.2M95.1 90h-.2M95.1 96.5h-.2M95.3 84.6v-.2"/>
<path d="M95.3 85.6v.1M95.6 89.5v-.2M95.6 90.5v.1M95.6 96v-.1M95.6 97v.2M95.8 85.1h.1M96.1 90h.1M96.1 96.5h.1M99.6 85.1h-.2M100.1 84.6v-.2M100.1 85.6v.1M100.6 85.1h.1"/>
<path d="M104.1 85.1h-.2M104.6 84.6v-.2M104.6 85.6v.1M105.1 85.1h.1M106.3 90h-.2M106.3 96.5h-.2M106.8 89.5v-.2M106.8 90.5v.1M106.8 96v-.1M106.8 97v.2M107.3 90h.1M107.3 96.5h.1"/>
<path d="M108.6 85.1h-.2M109.1 84.6v-.2M109.1 85.6v.1M109.6 85.1h.1M113.4 85.1h-.2M113.9 84.6v-.2M113.9 85.6v.1M114.4 85.1h.1M117.5 90h-.2M117.5 96.5h-.2M117.9 85.1h-.2M118 89.5v-.2"/>
<path d="M118 90.5v.1M118 96v-.1M118 97v.2M118.4 84.6v-.2M118.4 85.6v.1M118.5 90h.1M118.5 96.5h.1M118.9 85.1h.1M121.2 86.3h-.2M121.7 85.8v-.1M121.7 86.8v.2M122.2 86.3h.2"/>
<path d="M123.3 96.5h-.2M123.3 90h-.2M123.8 96v-.1M123.8 97v.2M123.8 89.5v-.2M123.8 90.5v.1M124.3 96.5h.1M124.3 90h.1M125.4 87.6h-.2M125.9 87.1v-.1M125.9 88.1v.2M126.4 87.6h.2"/>
<path d="M128.7 99.7h-.2M128.7 94.5h-.2M129.2 99.2v-.1M129.2 94v-.1M129.2 95v.2M129.7 99.7h.1M129.7 94.5h.1M129.8 92.8h-.2M129.8 87.6h-.2M130.3 92.3v-.1M130.3 93.3v.2M130.3 87.1v-.1"/>
<path d="M130.3 88.1v.2M130.8 92.8h.1M130.8 87.6h.1M133.7 90.2h-1.2M134.7 89.2v-1.1M134.7 91.2v1.2M135.7 90.2h1.1M169.2 87.2h-.3M169.2 89.8h-.3M169.7 86.7v-.3M169.7 87.7v.3M169.7 89.3v-.3"/>
<path d="M169.7 90.3v.3M170.2 87.2h.4M170.2 89.8h.4M41.7 101h-.3M41.7 114.8h-.3M41.7 106.6h-.3M42.2 100.5v-.3M42.2 101.5v.3M42.2 114.3v-.3M42.2 115.3v.3M42.2 106.1v-.3M42.2 107.1v.3"/>
<path d="M42.7 101h.3M42.7 114.8h.3M42.7 106.6h.3M83.9 102h-.2M83.9 108h-.2M83.9 114h-.2M84.4 101.5v-.1M84.4 102.5v.2M84.4 107.5v-.1M84.4 108.5v.2M84.4 113.5v-.1M84.4 114.5v.2"/>
<path d="M84.4 119.5v-.1M84.9 102h.1M84.9 108h.1M84.9 114h.1M89.1 103.1h-.2M89.1 109.6h-.2M89.1 116.1h-.2M89.6 102.6v-.2M89.6 103.6v.1M89.6 109.1v-.2M89.6 110.1v.2M89.6 115.6v-.1"/>
<path d="M89.6 116.6v.2M90.1 103.1h.1M90.1 109.6h.1M90.1 116.1h.1M95.1 103.1h-.2M95.1 109.6h-.2M95.1 116.1h-.2M95.6 102.6v-.2M95.6 103.6v.1M95.6 109.1v-.2M95.6 110.1v.2M95.6 115.6v-.1"/>
<path d="M95.6 116.6v.2M96.1 103.1h.1M96.1 109.6h.1M96.1 116.1h.1M106.3 103.1h-.2M106.3 109.6h-.2M106.3 116.1h-.2M106.8 102.6v-.2M106.8 103.6v.1M106.8 109.1v-.2M106.8 110.1v.2M106.8 115.6v-.1"/>
<path d="M106.8 116.6v.2M107.3 103.1h.1M107.3 109.6h.1M107.3 116.1h.1M117.5 103.1h-.2M117.5 109.6h-.2M117.5 116.1h-.2M118 102.6v-.2M118 103.6v.1M118 109.1v-.2M118 110.1v.2M118 115.6v-.1"/>
<path d="M118 116.6v.2M118.5 103.1h.1M118.5 109.6h.1M118.5 116.1h.1M123.3 116.1h-.2M123.3 109.6h-.2M123.3 103.1h-.2M123.8 115.6v-.1M123.8 116.6v.2M123.8 109.1v-.2M123.8 110.1v.2M123.8 102.6v-.2"/>
<path d="M123.8 103.6v.1M124.3 116.1h.1M124.3 109.6h.1M124.3 103.1h.1M128.7 115.5h-.2M128.7 110.3h-.2M128.7 105.1h-.2M129.2 115v-.1M129.2 116v.2M129.2 109.8v-.1M129.2 110.8v.2M129.2 104.6v-.1"/>
<path d="M129.2 105.6v.2M129.2 100.2v.2M129.7 115.5h.1M129.7 110.3h.1M129.7 105.1h.1M169.2 101h-.3M169.2 114.8h-.3M169.2 106.6h-.3M169.7 100.5v-.3M169.7 101.5v.3M169.7 114.3v-.3M169.7 115.3v.3"/>
<path d="M169.7 106.1v-.3M169.7 107.1v.3M170.2 101h.4M170.2 114.8h.4M170.2 106.6h.4M41.7 128.6h-.3M41.7 123.4h-.3M42.2 128.1v-.3M42.2 129.1v.3M42.2 122.9v-.3M42.2 123.9v.3M42.7 128.6h.3"/>
<path d="M42.7 123.4h.3M83.9 138h-.2M83.9 120h-.2M83.9 126h-.2M83.9 132h-.2M84.4 137.5v-.1M84.4 138.5v.2M84.4 120.5v.2M84.4 125.5v-.1M84.4 126.5v.2M84.4 131.5v-.1M84.4 132.5v.2"/>
<path d="M84.9 138h.1M84.9 120h.1M84.9 126h.1M84.9 132h.1M89.1 122.7h-.2M89.1 129.2h-.2M89.1 135.8h-.2M89.6 122.2v-.2M89.6 123.2v.1M89.6 128.7v-.1M89.6 129.7v.2M89.6 135.3v-.2"/>
<path d="M89.6 136.3v.1M90.1 122.7h.1M90.1 129.2h.1M90.1 135.8h.1M95.1 122.7h-.2M95.1 129.2h-.2M95.1 135.8h-.2M95.6 122.2v-.2M95.6 123.2v.1M95.6 128.7v-.1M95.6 129.7v.2M95.6 135.3v-.2"/>
<path d="M95.6 136.3v.1M96.1 122.7h.1M96.1 129.2h.1M96.1 135.8h.1M106.3 122.7h-.2M106.3 129.2h-.2M106.3 135.8h-.2M106.8 122.2v-.2M106.8 123.2v.1M106.8 128.7v-.1M106.8 129.7v.2M106.8 135.3v-.2"/>
<path d="M106.8 136.3v.1M107.3 122.7h.1M107.3 129.2h.1M107.3 135.8h.1M117.5 122.7h-.2M117.5 129.2h-.2M117.5 135.8h-.2M118 122.2v-.2M118 123.2v.1M118 128.7v-.1M118 129.7v.2M118 135.3v-.2"/>
<path d="M118 136.3v.1M118.5 122.7h.1M118.5 129.2h.1M118.5 135.8h.1M123.3 135.8h-.2M123.3 129.2h-.2M123.3 122.7h-.2M123.8 135.3v-.2M123.8 136.3v.1M123.8 128.7v-.1M123.8 129.7v.2M123.8 122.2v-.2"/>
<path d="M123.8 123.2v.1M124.3 135.8h.1M124.3 129.2h.1M124.3 122.7h.1M128.7 136.7h-.2M128.7 131.3h-.2M128.7 126.1h-.2M128.7 120.9h-.2M129.2 136.2v-.1M129.2 137.2v.2M129.2 130.8v-.1M129.2 131.8v.2"/>
<path d="M129.2 125.6v-.1M129.2 126.6v.2M129.2 120.4v-.1M129.2 121.4v.2M129.7 136.7h.1M129.7 131.3h.1M129.7 126.1h.1M129.7 120.9h.1M169.2 128.6h-.3M169.2 123.4h-.3M169.7 128.1v-.3M169.7 129.1v.3"/>
<path d="M169.7 122.9v-.3M169.7 123.9v.3M170.2 128.6h.4M170.2 123.4h.4M83.9 144h-.2M84.4 143.5v-.1M84.4 144.5v.2M84.9 144h.1M85.8 147.7h-.1M86.3 147.2v-.1M86.3 148.2v.2M86.8 147.7h.2"/>
<path d="M88.8 149.6h-.2M89.1 142.3h-.2M89.3 149.1v-.1M89.3 150.1v.2M89.6 141.8v-.2M89.6 142.8v.2M89.8 149.6h.1M90.1 142.3h.1M94.8 149.6h-.2M95.1 142.3h-.2M95.3 149.1v-.1M95.3 150.1v.2"/>
<path d="M95.6 141.8v-.2M95.6 142.8v.2M95.8 149.6h.1M96.1 142.3h.1M100.8 149.6h-.2M101.3 149.1v-.1M101.3 150.1v.2M101.8 149.6h.1M106.3 142.3h-.2M106.8 149.6h-.2M106.8 141.8v-.2M106.8 142.8v.2"/>
<path d="M107.3 149.1v-.1M107.3 150.1v.2M107.3 142.3h.1M107.8 149.6h.1M112.8 149.6h-.2M113.3 149.1v-.1M113.3 150.1v.2M113.8 149.6h.1M117.5 142.3h-.2M118 141.8v-.2M118 142.8v.2M118.5 142.3h.1"/>
<path d="M118.8 149.6h-.2M119.3 149.1v-.1M119.3 150.1v.2M119.8 149.6h.1M123.3 142.3h-.2M123.8 141.8v-.2M123.8 142.8v.2M124.3 142.3h.1M124.7 149.6h-.1M125.2 149.1v-.1M125.2 150.1v.2M125.7 149.6h.2"/>
<path d="M128.7 141.9h-.2M129.2 141.4v-.1M129.2 142.4v.2M129.7 141.9h.1M129.8 149.6h-.2M129.8 144.4h-.2M130.3 149.1v-.1M130.3 150.1v.2M130.3 143.9v-.1M130.3 144.9v.2M130.8 149.6h.1M130.8 144.4h.1"/>
<path d="M133.7 147h-1.2M134.7 146v-1.1M134.7 148v1.2M135.7 147h1.1M69.9 188.2h-.3M70.4 187.7v-.3M70.4 188.7v.4M70.9 188.2h.4M74.5 188.2h-.3M75 187.7v-.3M75 188.7v.4M75.5 188.2h.4"/>
<path d="M87.5 188.2h-.3M88 187.7v-.3M88 188.7v.4M88.5 188.2h.4M97.9 188.2h-.3M98.4 187.7v-.3M98.4 188.7v.4M98.9 188.2h.4M101 188.2h-.3M101.5 187.7v-.3M101.5 188.7v.4M102 188.2h.4"/>
<path d="M103.3 188.2h-.3M103.8 187.7v-.3M103.8 188.7v.4M104.3 188.2h.4M105.4 188.2h-.3M105.9 187.7v-.3M105.9 188.7v.4M106.4 188.2h.4M108.5 188.2h-.3M109 187.7v-.3M109 188.7v.4M109.5 188.2h.4"/>
<path d="M119.1 188.2h-.3M119.6 187.7v-.3M119.6 188.7v.4M120.1 188.2h.4M131.9 188.2h-.3M132.4 187.7v-.3M132.4 188.7v.4M132.9 188.2h.4M135.9 188.2h-.3M136.4 187.7v-.3M136.4 188.7v.4M136.9 188.2h.4"/>
</g>
<g fill="none" stroke="#000" stroke-width=".2">
<path d="M69.9 51.4h1M70.4 50.8v1.1M74.5 51.4h1M75 50.8v1.1M87.5 51.4h1M88 50.8v1.1M97.9 51.4h1M98.4 50.8v1.1M101 51.4h1M101.5 50.8v1.1M103.3 51.4h1M103.8 50.8v1.1"/>
<path d="M105.4 51.4h1M105.9 50.8v1.1M108.5 51.4h1M109 50.8v1.1M119.1 51.4h1M119.6 50.8v1.1M131.9 51.4h1M132.4 50.8v1.1M135.9 51.4h1M136.4 50.8v1.1M41.7 87.2h1M41.7 89.8h1"/>
<path d="M42.2 86.7v1M42.2 89.3v1M83.9 90.1h1M83.9 96.1h1M84.2 86.9h1M84.4 89.6v1M84.4 95.6v1M84.7 86.4v.9M86.2 85.1h1M86.7 84.6v1M89.1 90h1M89.1 96.6h1"/>
<path d="M89.6 89.5v1M89.6 96.1v.9M90.2 85.1h1M90.7 84.6v1M94.7 85.1h1M95.1 90h1M95.1 96.6h1M95.2 84.6v1M95.6 89.5v1M95.6 96.1v.9M99.6 85.1h.9M100 84.6v1"/>
<path d="M104 85.1h1.1M104.5 84.6v1M106.3 90h1M106.3 96.6h1M106.8 89.5v1M106.8 96.1v.9M108.5 85.1h1M109 84.6v1M113.3 85.1h1M113.8 84.6v1M117.5 90h1M117.5 96.6h1"/>
<path d="M117.8 85.1h1.1M118 89.5v1M118 96.1v.9M118.4 84.6v1M121.2 86.4h1M121.7 85.9v1M123.3 90h.9M123.3 96.6h.9M123.8 89.5v1M123.8 96.1v.9M125.4 87.7h1M125.9 87.2v1"/>
<path d="M128.7 99.8h.9M128.7 94.6h.9M129.2 94v1.1M129.2 99.3v1M129.8 92.8h.9M129.8 87.7h.9M130.2 87.2v1M130.2 92.4v1M134.1 90.3h1M134.7 89.7v1.1M169.2 87.2h1M169.2 89.8h1"/>
<path d="M169.7 86.7v1M169.7 89.3v1M41.7 101h1M41.7 114.8h1M41.7 106.6h1M42.2 100.5v1M42.2 106.1v1M42.2 114.3v1M83.9 102.1h1M83.9 108.1h1M83.9 114h1M84.4 101.6v.9"/>
<path d="M84.4 107.6v.9M84.4 113.6v.9M84.4 119.6v1M89.1 103.1h1M89.1 109.6h1M89.1 116.2h1M89.6 102.6v1M89.6 109.1v1M89.6 115.7v1M95.1 103.1h1M95.1 109.6h1M95.1 116.2h1"/>
<path d="M95.6 102.6v1M95.6 109.1v1M95.6 115.7v1M106.3 103.1h1M106.3 109.6h1M106.3 116.2h1M106.8 102.6v1M106.8 109.1v1M106.8 115.7v1M117.5 103.1h1M117.5 109.6h1M117.5 116.2h1"/>
<path d="M118 102.6v1M118 109.1v1M118 115.7v1M123.2 103.1h1M123.2 109.6h1M123.2 116.2h1M123.8 102.6v1M123.8 109.1v1M123.8 115.7v1M128.6 115.6h1M128.6 110.3h1M128.7 105.2h.9"/>
<path d="M129.2 104.7v1M129.2 109.9v1M129.2 115.1v1M169.2 101h1M169.2 114.8h1M169.2 106.6h1M169.7 100.5v1M169.7 106.1v1M169.7 114.3v1M41.7 128.6h1M41.7 123.4h1M42.2 122.9v1"/>
<path d="M42.2 128.1v1M83.9 138.1h1M83.9 120h1M83.9 126h1M83.9 132.1h1M84.4 125.6v1M84.4 131.5v1.1M84.4 137.5v1.1M89.1 122.7h1M89.1 129.3h1M89.1 135.8h1M89.6 122.2v1"/>
<path d="M89.6 128.7v1M89.6 135.3v1M95.1 122.7h1M95.1 129.3h1M95.1 135.8h1M95.6 122.2v1M95.6 128.7v1M95.6 135.3v1M106.3 122.7h1M106.3 129.3h1M106.3 135.8h1M106.8 122.2v1"/>
<path d="M106.8 128.7v1M106.8 135.3v1M117.5 122.7h1M117.5 129.3h1M117.5 135.8h1M118 122.2v1M118 128.7v1M118 135.3v1M123.2 122.7h1M123.2 129.3h1M123.2 135.8h1M123.8 122.2v1"/>
<path d="M123.8 128.7v1M123.8 135.3v1M128.6 136.8h1M128.6 131.4h1M128.6 126.1h1M128.6 121h1M129.2 120.5v1M129.2 125.7v.9M129.2 130.9v1M129.2 136.3v1M169.2 128.6h1M169.2 123.4h1"/>
<path d="M169.7 122.9v1M169.7 128.1v1M83.9 144.1h1M84.4 143.6v1M85.8 147.8h1M86.3 147.2v1.1M88.8 149.6h.9M89.1 142.3h1M89.3 149.2v1M89.6 141.8v1M94.8 149.6h.9M95.1 142.3h1"/>
<path d="M95.2 149.2v1M95.6 141.8v1M100.8 149.6h.9M101.2 149.2v1M106.3 142.3h1M106.8 149.6h.9M106.8 141.8v1M107.2 149.2v1M112.7 149.6h1M113.2 149.2v1M117.5 142.3h1M118 141.8v1"/>
<path d="M118.7 149.6h1M119.2 149.2v1M123.2 142.3h1M123.7 141.8v1M124.7 149.6h1M125.2 149.2v1M128.6 142h1M129.2 141.5v.9M129.8 149.6h.9M129.8 144.5h.9M130.2 144v1M130.2 149.2v1"/>
<path d="M134.1 147.1h1M134.7 146.6v1M69.9 188.2h1M70.4 187.7v1M74.5 188.2h1M75 187.7v1M87.5 188.2h1M88 187.7v1M97.9 188.2h1M98.4 187.7v1M101 188.2h1M101.5 187.7v1"/>
<path d="M103.3 188.2h1M103.8 187.7v1M105.4 188.2h1M105.9 187.7v1M108.5 188.2h1M109 187.7v1M119.1 188.2h1M119.6 187.7v1M131.9 188.2h1M132.4 187.7v1M135.9 188.2h1M136.4 187.7v1"/>
</g>
<g fill="none" stroke="#c0c0c0" stroke-width=".35">
<path d="M60 5v5M110 5v10M160 5v5M15 48.5h5M200 48.5h5M15 98.5h5M200 98.5h5M15 148.5h10M195 148.5h10M15 198.5h5M200 198.5h5M15 248.5h5"/>
<path d="M200 248.5h5M60 287v5M110 282v10M160 287v5"/>
</g>
<g fill="none" stroke="#c0c0c0" stroke-width=".5">
<path d="M53.8 231.8v17M100.6 231.8v38.2M118.8 231.8v55.2M118.8 238.2h81.2M170.8 231.8v6.4M200 231.8h-180v55.2M20 248.8h180M20 257.3h98.8M20 253h98.8M27.8 248.8v38.2M47 248.8v38.2M64.4 248.8v38.2"/>
<path d="M74.6 248.8v38.2M85 248.8v17M20 265.8h98.8M20 261.5h98.8M20 278.5h54.6M20 274.3h54.6M20 270h180M187 278.5h13M187 270v12.8M20 282.8h180M163 282.8v4.2"/>
</g>
<path d="M15 5h190v287h-190zM20 10h180v277h-180z" fill="none" stroke="#c0c0c0" stroke-width=".7"/>
<path d="M129.5 49l-.5 .9 3.1 1.2zM42.5 89.6l3.2-1.1-.5-.9zM169.8 83.5v3.3l1-3.2zM138.8 185.4l-2.1 2.6 2.8-1.9zM117.2 81.7l1.1 3.2-.1-3.3z" fill="#808080"/>
<text font-size="8.5" x="127.8" y="279.7">bottom-plate</text>
<g font-size="5.3">
<text x="38.5" y="9.5">4</text>
<text x="83.5" y="9.5">3</text>
<text x="133.6" y="9.5">2</text>
<text x="178.6" y="9.5">1</text>
<text x="16.2" y="31.2">F</text>
<text x="201.2" y="31.2">F</text>
<text x="16.1" y="75.5">E</text>
<text x="201.1" y="75.5">E</text>
<text x="15.5" y="125.5">D</text>
<text x="200.5" y="125.5">D</text>
<text x="15.4" y="175.5">C</text>
<text x="200.4" y="175.5">C</text>
<text x="16" y="225.5">B</text>
<text x="201" y="225.5">B</text>
<text x="15.5" y="269.7">A</text>
<text x="200.5" y="269.7">A</text>
<text x="38.5" y="291.5">4</text>
<text x="83.5" y="291.5">3</text>
<text x="133.6" y="291.5">2</text>
<text x="178.6" y="291.5">1</text>
</g>
<g font-size="4.7" fill="#808080">
<text x="132.1" y="48.4">M3.5 x 0.6</text>
<text x="55.5" y="83.3">M3.5 x 0.6</text>
<text x="120.2" y="78.2">M2 x 0.40</text>
<text x="173.5" y="80.2">M3.5 x 0.6</text>
<text x="145.7" y="181.4">M3.5</text>
</g>
<text font-size="3.9" x="190.9" y="275.5">A4</text>
<g font-size="2">
<text x="20.6" y="234.6">UNLESS OTHERWISE SPECIFIED:</text>
<text x="20.6" y="237.1">DIMENSIONS ARE IN MILLIMETERS</text>
<text x="20.6" y="239.6">SURFACE FINISH:</text>
<text x="54.4" y="234.6">FINISH:</text>
<text x="101.3" y="234.5">DEBURR AND</text>
<text x="101.3" y="237">BREAK SHARP</text>
<text x="101.3" y="239.5">EDGES</text>
<text x="132.6" y="236">DO NOT SCALE DRAWING</text>
<text x="173.3" y="236.2">REVISION</text>
<text x="20.6" y="242.1">TOLERANCES:</text>
<text x="22.2" y="244.6">LINEAR:</text>
<text x="22.2" y="247.1">ANGULAR:</text>
<text x="34.3" y="252">NAME</text>
<text x="50" y="251.9">SIGNATURE</text>
<text x="67.2" y="251.9">DATE</text>
<text x="120.1" y="251.9">TITLE:</text>
<text x="20.6" y="256.1">DRAWN</text>
<text x="20.9" y="260.3">CHK'D</text>
<text x="20.4" y="264.4">APPV'D</text>
<text x="21.1" y="268.8">MFG</text>
<text x="21.5" y="273">Q.A</text>
<text x="75.6" y="272.5">MATERIAL:</text>
<text x="120" y="272.5">DWG NO.</text>
<text x="75.6" y="285.5">WEIGHT:</text>
<text x="120.1" y="285.6">SCALE:1:5</text>
<text x="164.5" y="285.6">SHEET 1 OF 1</text>
</g>
</svg>
